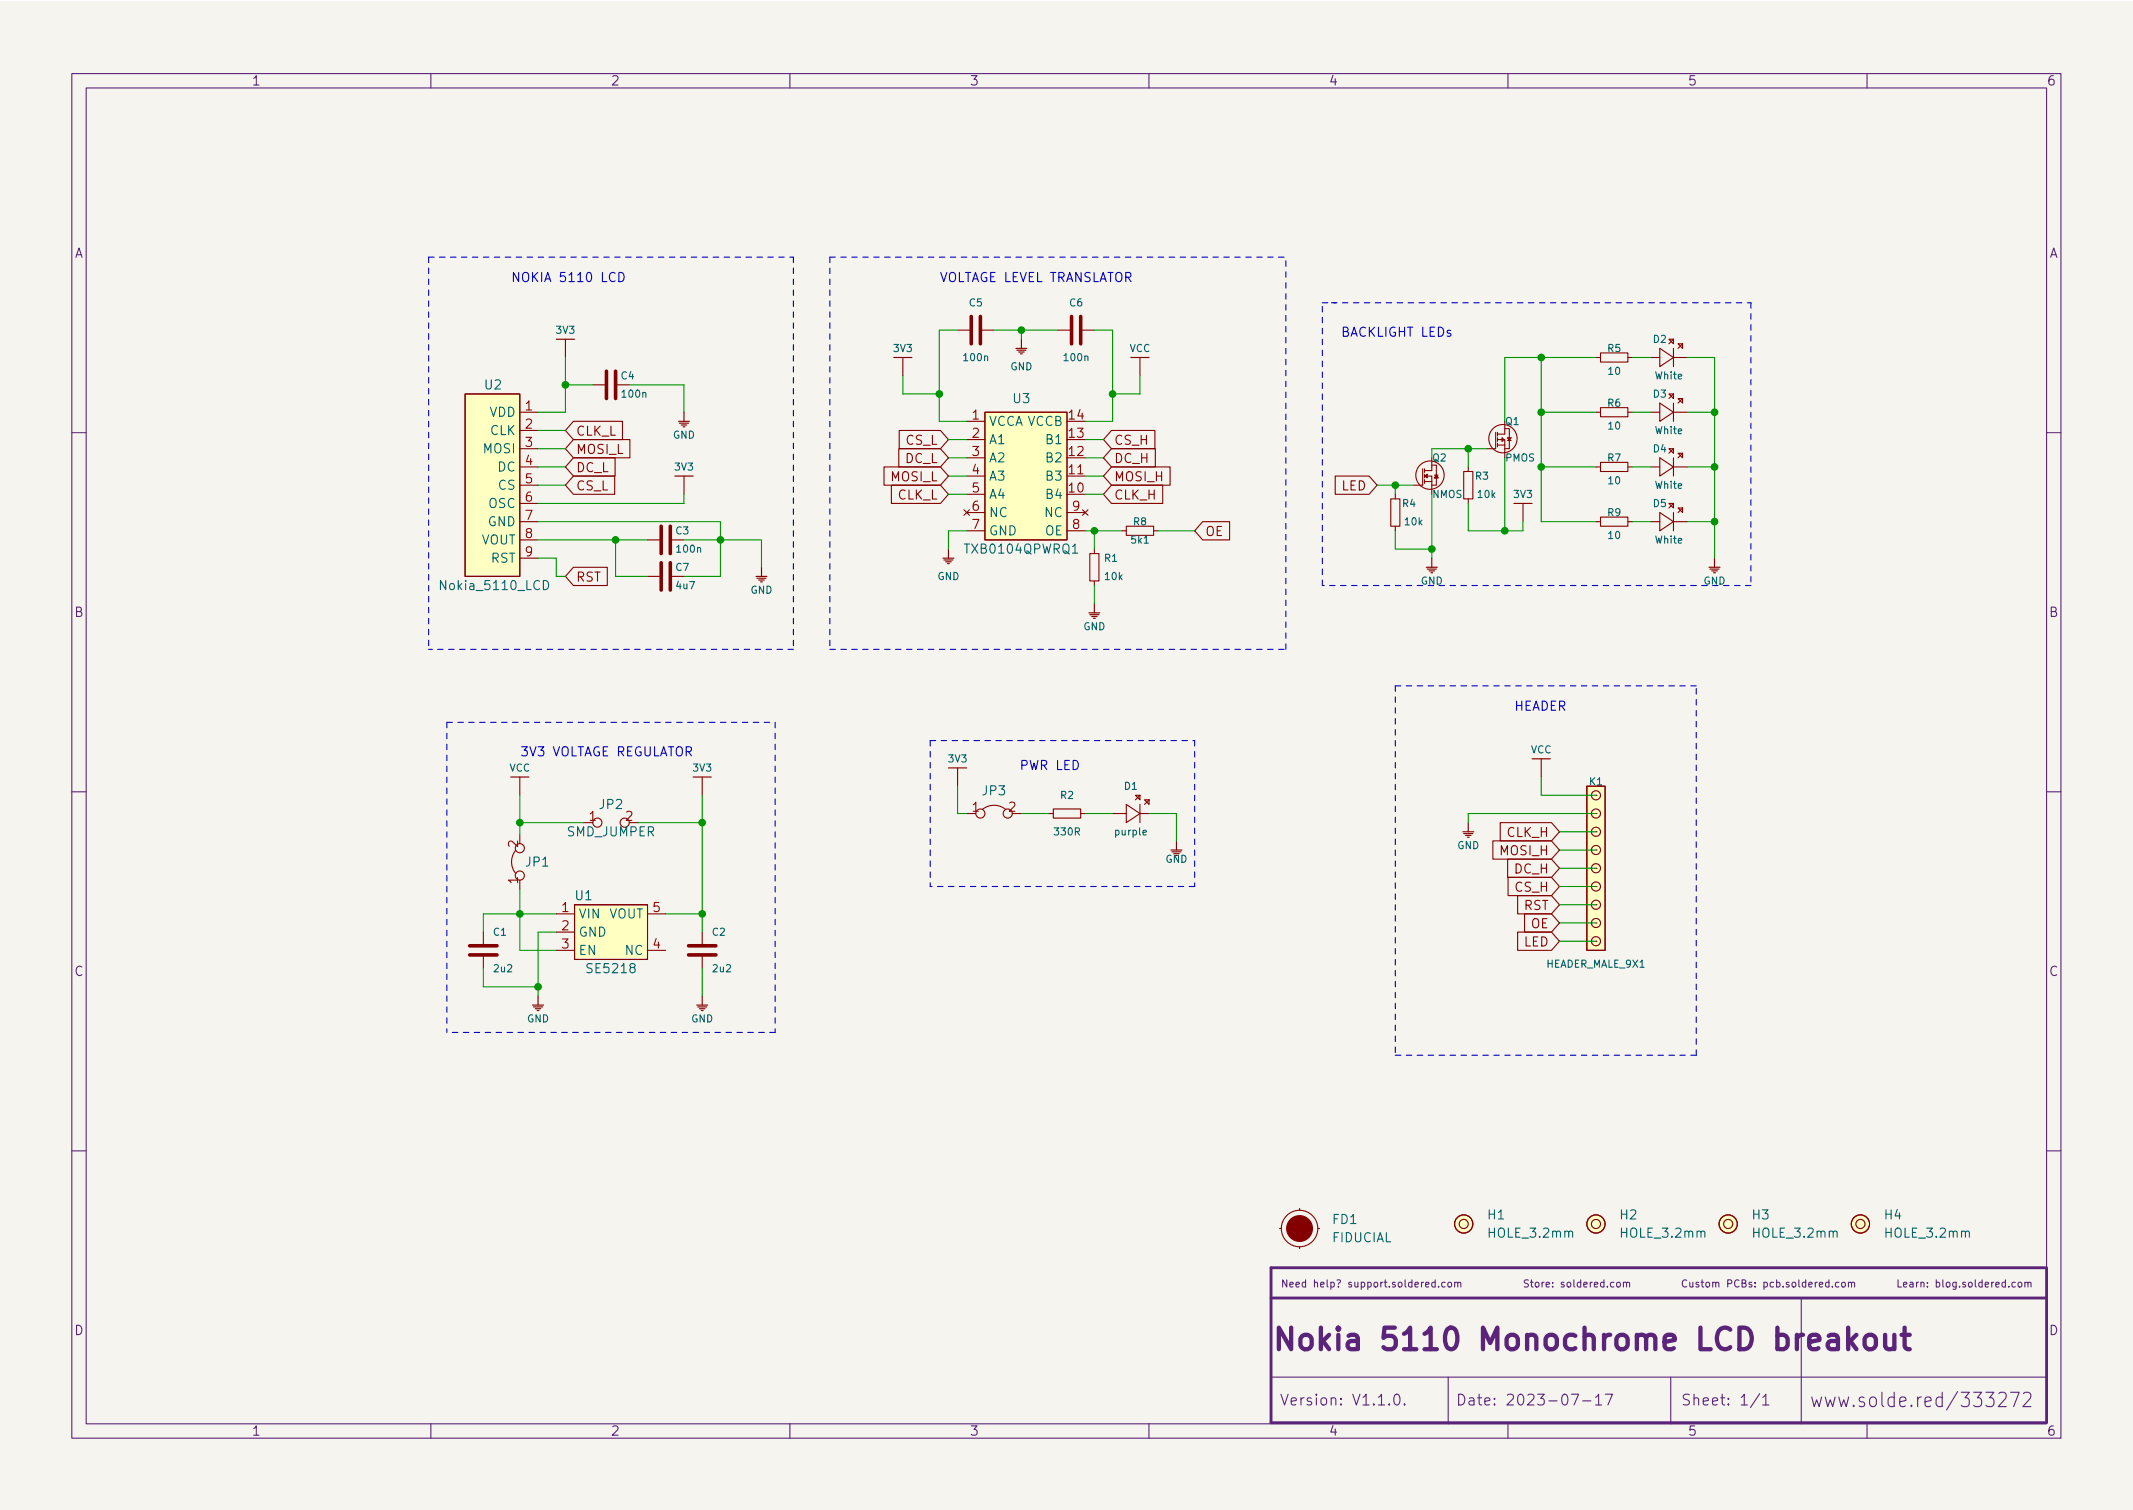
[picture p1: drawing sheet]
<svg xmlns="http://www.w3.org/2000/svg" width="297mm" height="210mm" viewBox="0 0 297 210" stroke-linecap="round" stroke-linejoin="round" font-family="sans-serif">
<path d="M0 .2h297v210.1h-297z" fill="#f5f4ef" stroke="#f5f4ef" stroke-width=".14"/>
<g fill="none" stroke="#5b2379" stroke-width=".15">
<path d="M10 10.2h277v190.1h-277zM12 12.2h273v186.1h-273zM60 10.2v2M110 10.2v2M160 10.2v2M210 10.2v2M260 10.2v2M10 60.2h2M285 60.2h2M10 110.2h2M285 110.2h2M10 160.2h2"/>
<path d="M199.9 178.6l-.3-.1-.2 .2 .1 .5h.4M199.9 178.2v1M200.3 179.1v.1M201.2 178.6l-.2-.1-.2 .2 .1 .5h.3M201.7 178.6l.3-.1 .1 .2v.3l-.1 .2h-.3l-.1-.2zM202.6 178.6l.1-.1 .3 .1v.6M202.6 178.5v.7M203 178.7l.1-.2 .3 .1v.6M225.2 178.6l.1-.1 .3 .1v.4v.2h-.3l-.1-.1zM226.1 178.6l.1-.1 .3 .1v.6M226.1 178.5v.7M226.5 178.7l.1-.2 .3 .1v.6"/>
<path d="M234.9 178.3a.47 .47 0 0 0-.7 .3 .47 .47 0 0 0 .5 .6l.2-.1M235.3 178.5l.1 .7h.2l.1-.1M235.7 178.5v.7M236.6 178.6l-.3-.1-.1 .2v.1l.4 .1v.3h-.4M236.9 178.5h.4M237 178.2v.9l.3 .1M237.6 178.6l.3-.1 .2 .2v.3l-.2 .2h-.3v-.2zM238.5 178.6l.1-.1 .3 .1v.6M238.5 178.5v.7M238.9 178.7l.2-.2 .2 .1 .1 .6M240.6 178.7h.5l.1-.2-.1-.2-.5-.1v1M242.2 178.3a.47 .47 0 0 0-.7 .3 .47 .47 0 0 0 .5 .6l.2-.1"/>
<path d="M242.6 178.7l.4-.1 .1-.1v-.2l-.5-.1v1h.4l.1-.1 .1-.2-.3-.2M243.9 178.6l-.2-.1-.1 .2v.1l.3 .1v.3h-.3M244.4 179.1v.1M244.4 178.6v.1M245.6 178.6l.3-.1 .2 .2-.1 .5h-.4M245.6 178.5v1M247 178.6l-.3-.1-.2 .2 .1 .5h.4M247.4 178.6l.3-.1 .2 .2-.1 .5h-.4M247.4 178.2v1M248.3 179.1v.1M249.1 178.6l-.2-.1-.2 .2 .1 .1 .3 .1v.3h-.4M249.6 178.6l.3-.1 .2 .2v.3l-.2 .2h-.3v-.2z"/>
<path d="M250.5 178.2v.9l.1 .1M251.5 178.6l-.3-.1-.2 .2 .1 .5h.4M251.5 178.2v1M251.9 178.9l.5-.1-.1-.2-.3-.1-.1 .2v.5h.4M252.8 178.5v.7M253.1 178.5l-.3 .2M253.4 178.9l.4-.1v-.2l-.3-.1-.1 .2v.5h.4M254.7 178.6l-.3-.1-.2 .2 .1 .5h.4M254.7 178.2v1M255.2 179.1v.1M256.1 178.6l-.3-.1-.2 .2 .1 .5h.4M256.5 178.6l.1-.1 .3 .1 .1 .4-.1 .2h-.3l-.1-.1z"/>
<path d="M257.4 178.6l.2-.1 .2 .1v.6M257.4 178.5v.7M257.8 178.7l.2-.2 .2 .1 .1 .6M280.6 178.6l-.2-.1-.2 .2 .1 .5h.3M281.1 178.6l.1-.1 .3 .1 .1 .4-.1 .2h-.3l-.1-.1zM282 178.6l.1-.1 .3 .1v.6M282 178.5v.7M282.4 178.7l.2-.2 .2 .1v.6M285 160.2h2M60 198.3v2M110 198.3v2M160 198.3v2"/>
<path d="M177 191.8h108M194.3 194.2a.36 .36 0 0 1 .6 .2 .77 .77 0 0 1-.4 1.2 1 1 0 0 1-.2-1.4zM195.6 195.5l.1 .1h-.1h-.1l.1-.1v.1M201.7 191.8v6.5M210 198.3v2M218.8 194.1h1l-.6 1.5M220.4 195.1h1.2M222.2 194.6l.4-.5v1.5M222.2 195.6h.9M223.6 194.1h1l-.7 1.5M232.7 191.8v6.5M245.1 194.1l-1.3 1.9"/>
<path d="M245.5 194.6l.4-.5v1.5M245.5 195.6h.8M250.8 180.7v17.6M260 198.3v2M270.5 194.6l-.5-.1-.4 .4v.6l.2 .3 .2 .1 .5-.1M270.5 193.9v2M272.6 193.8l-1.5 2.5M281.8 194.1l.2-.2h.5a.56 .56 0 0 1 .2 .8l-1 1.2h1.1"/>
</g>
<path d="M257.4 184.9v3M257.7 186.7l.8 1.2M258.5 185.9l-1.1 1.1M259.8 186.2a.82 .82 0 0 1 .8-.3 .82 .82 0 0 1 .6 .5v.9a.81 .81 0 0 1-.8 .6 .81 .81 0 0 1-.7-.6v-.9zM262.5 185.9v1.5l.2 .3a.81 .81 0 0 0 1.1-.1M263.8 185.9v2M264.8 185.9h1.1M265.2 184.9v2.5l.2 .3 .5 .2" fill="none" stroke="#5b2379" stroke-width=".6"/>
<path d="M284.8 176.5h-107.8v21.6h107.9M285 176.5v21.6M177 180.7h108" fill="none" stroke="#5b2379" stroke-width=".4"/>
<g fill="none" stroke="#840000" stroke-width=".16">
<path d="M77.5 47.2h2.5M94.5 58.7h1.5M94.6 58.9h1.3M94.9 59.2h.7M95.1 59.4h.3M95.2 57.4v1.3M124.5 49.8h2.5M141.5 48.5h1.5M141.6 48.8h1.3M141.9 49h.7M142.1 49.3h.3M142.2 47.2v1.3"/>
<path d="M157.5 49.8h2.5M94 66.3h2.5M106 79v1.3M131.3 77.7h1.5M131.4 78h1.3M131.7 78.2h.8M132 78.5h.2M132.1 76.4v1.3M198.6 79h1.6M198.8 79.2h1.2M199 79.5h.8M199.3 79.8h.2"/>
<path d="M199.4 77.7v1.3M210.8 70.1h2.6M238 79h1.5M238.1 79.2h1.3M238.4 79.5h.7M238.6 79.8h.3M238.8 77.7v1.3M105.3 80.3h1.5M105.4 80.5h1.3M105.7 80.8h.7M105.9 81h.3M151.6 85.3h1.6"/>
<path d="M151.8 85.6h1.2M152 85.8h.8M152.3 86.1h.2M152.4 84.1v1.2M71.1 108.2h2.6M96.5 108.2h2.6M132.1 106.9h2.5M163.1 118.4h1.5M163.2 118.6h1.3M163.8 117.1v1.3M203.7 115.8h1.5M203.8 116.1h1.3"/>
<path d="M204.1 116.3h.8M204.3 116.6h.3M204.5 114.5v1.3M213.4 105.7h2.5M74.2 139.9h1.5M74.9 138.7v1.2M97 139.9h1.6M97.8 138.7v1.2M74.3 140.2h1.3M74.5 140.5h.8M74.8 140.7h.3M97.2 140.2h1.2"/>
<path d="M97.4 140.5h.8M97.7 140.7h.2"/>
</g>
<g fill="none" stroke="#840000" stroke-width=".15">
<path d="M64.8 54.9h7.6v25.4h-7.6zM72.4 57.4h2.5M72.4 59.9h2.5M78.7 47.2v2.6M79.9 58.7h6.8v2.5h-6.8l-1.2-1.3zM82.5 53.6h1.9M85.7 53.6h1.9M125.2 59.9h5.8l1.1 1.3-1.1 1.3h-5.8zM125.7 49.8v2.5M133.3 46h1.9M134.6 58.7h2.6M136.5 46h1.9"/>
<path d="M137.2 57.4h11.4v17.8h-11.4zM147.3 46h1.9M150.5 46h1.9M154.8 59.9h6v2.6h-6l-1.1-1.3zM158.7 49.8v2.5M209.5 59.7h.7v2.8h-.7M209.5 58.7v1.7h-1M222.2 49.8h.7M222.2 57.4h.7M222.9 56.8h3.8v1.2h-3.8zM222.9 49.1h3.8v1.3h-3.8zM226.7 49.8h.6"/>
<path d="M226.7 57.4h.6M229.9 49.8h1.2M229.9 57.4h1.2M231.1 48.5l1.9 1.3-1.9 1.2zM231.1 56.1l1.9 1.3-1.9 1.3zM232.4 47.2h.6v.7zM232.4 54.9h.6v.6zM233 49.8h1.9M233 57.4h1.9M233 47.2l-.6 .7M233 48.5v2.5M233 56.1v2.6"/>
<path d="M233 54.9l-.6 .6M233.7 47.9h.6v.6zM233.7 55.5h.6v.6zM234.3 47.9l-.6 .6M234.3 55.5l-.6 .6M72.4 72.6h2.5M72.4 75.2h2.5M72.4 65h2.5M72.4 62.5h2.5M72.4 67.6h2.5M72.4 70.1h2.5M72.4 77.7h2.5"/>
<path d="M79.9 79h4.7v2.5h-4.7l-1.2-1.2zM79.9 66.3h5.7v2.5h-5.7l-1.2-1.2zM79.9 61.2h7.8v2.5h-7.8l-1.2-1.2zM79.9 63.7h5.8v2.6h-5.8l-1.2-1.3zM90.2 75.2h1.9M93.4 75.2h1.8M95.2 66.3v2.5M123.1 65h7.9l1.1 1.3-1.1 1.3h-7.9zM124.1 67.6h6.9l1.1 1.2-1.1 1.3h-6.9zM125.2 62.5h5.8l1.1 1.2-1.1 1.3h-5.8zM134.2 71l.8 .7M134.6 73.9h2.6"/>
<path d="M134.6 66.3h2.6M134.6 61.2h2.6M134.6 63.7h2.6M134.6 68.8h2.6M134.6 71.4h2.6M135 71l-.8 .7M148.6 73.9h2.5M148.6 66.3h2.5M148.6 71.4h2.5M150.7 71l.8 .7M151.5 71l-.8 .7M151.8 77.1h1.2v3.8h-1.2z"/>
<path d="M152.4 76.4v.7M154.8 62.5h6.1v2.5h-6.1l-1.1-1.3zM154.8 67.6h7.1v2.5h-7.1l-1.1-1.3zM154.8 65h8.1v2.6h-8.1l-1.1-1.3zM156.2 73.9h.6M156.8 73.3h3.9v1.2h-3.9zM160.7 73.9h.6M167.5 72.6h3.7v2.6h-3.7l-1.1-1.3zM185.9 66.3h4.8l1.1 1.3-1.1 1.2h-4.8zM193.7 69.5h1.2v3.8h-1.2zM194.3 68.8v.7M194.3 73.3v.6"/>
<path d="M198.1 65.3v2.3h-1.3M198.4 66.3h1v.8M198.4 65.3v.5M198.4 66v.5M198.4 66.8v.5M198.4 67.1h1M198.5 66.3l.3-.3v.5zM199.4 64.8h.6v2.8h-.6M199.4 63.7v1.8h-1M199.4 67.1v1.7M199.8 66.2h.5M203.8 65.7h1.3v3.8h-1.3z"/>
<path d="M204.5 65v.6M204.5 69.5v.6M208.3 60.2v2.3h-1.3M208.5 61.2h1v.8M208.5 60.2v.5M208.5 61v.5M208.5 61.7v.5M208.5 62h1M209.2 61l.2 .2-.2 .3zM209.5 62v1.7M209.9 61h.5l-.2 .3zM209.9 61.3h.5"/>
<path d="M212.1 70.1v2.5M222.2 72.6h.7M222.2 65h.7M222.9 72h3.8v1.3h-3.8zM222.9 64.4h3.8v1.3h-3.8zM226.7 72.6h.6M226.7 65h.6M229.9 72.6h1.2M229.9 65h1.2M231.1 63.7l1.9 1.3-1.9 1.3zM231.1 71.4l1.9 1.2-1.9 1.3zM232.4 62.5h.6v.6z"/>
<path d="M232.4 70.1h.6v.6zM233 72.6h1.9M233 65h1.9M233 63.7v2.6M233 71.4v2.5M233 62.5l-.6 .6M233 70.1l-.6 .6M233.7 63.1h.6v.6zM233.7 70.7h.6v.7zM234.3 63.1l-.6 .6M234.3 70.7l-.6 .7M90.2 80.3h1.9"/>
<path d="M93.4 80.3h1.8M152.4 80.9v.6M71.8 118.4a2.55 2.55 0 0 0 0 3.2M72.4 108.2v2.5M72.4 116.2v1.3M97.8 108.2v2.5M133.3 106.9v2.6M134.6 113.3h1.3M140 112.7a2.55 2.55 0 0 0-3.2 0M141 113.3h1.2M146 113.3h.7M146.7 112.6h3.8v1.3h-3.8z"/>
<path d="M150.5 113.3h.6M154.9 113.3h2M156.8 112l1.9 1.3-1.9 1.2zM158.1 110.7h.6v.7zM158.7 112v2.5M158.7 113.3h1.3M158.7 110.7l-.6 .7M159.4 111.4h.6v.6zM160 111.4l-.6 .6M207.9 117.1h8.2l1.1 1.3-1.1 1.2h-8.2zM208.9 114.5h7.2l1.1 1.3-1.1 1.3h-7.2zM210 119.6h6.1l1.1 1.3-1.1 1.3h-6.1z"/>
<path d="M214.6 105.7v2.5M221 109.5h2.5v22.8h-2.5zM222.2 118.4h.1M222.2 115.8h.1M222.2 113.3h.1M222.2 110.7h.1M67.3 129.8v1.9M67.3 133v1.9M72.4 122.5v1.3M77.5 127.2h2.5M77.5 129.8h2.5M77.5 132.3h2.5"/>
<path d="M80 126h10.2v7.6h-10.2zM90.2 127.2h2.5M90.2 132.3h2.5M97.8 129.8v1.9M97.8 133v1.9M210 122.2h6.1l1.1 1.2-1.1 1.3h-6.1zM211.3 129.8h4.8l1.1 1.3-1.1 1.2h-4.8zM211.3 124.7h4.8l1.1 1.3-1.1 1.2h-4.8zM212.3 127.2h3.8l1.1 1.3-1.1 1.3h-3.8zM222.2 131.1h.1M222.2 128.5h.1M222.2 126h.1"/>
<path d="M222.2 123.4h.1M222.2 120.9h.1M178.2 171.1h.2M181 168.3v.2M181 173.6v.3M183.5 171.1h.3"/>
<circle cx="199.1" cy="66.2" r="1.97"/>
<circle cx="209.3" cy="61.1" r="1.97"/>
<circle cx="72.4" cy="118.1" r=".63"/>
<circle cx="83.2" cy="114.5" r=".63"/>
<circle cx="87" cy="114.5" r=".63"/>
<circle cx="136.5" cy="113.3" r=".63"/>
<circle cx="140.3" cy="113.3" r=".63"/>
<circle cx="222.2" cy="118.4" r=".63"/>
<circle cx="222.2" cy="115.8" r=".63"/>
<circle cx="222.2" cy="113.3" r=".63"/>
<circle cx="222.2" cy="110.7" r=".63"/>
<circle cx="72.4" cy="121.9" r=".63"/>
<circle cx="222.2" cy="123.4" r=".63"/>
<circle cx="222.2" cy="120.9" r=".63"/>
<circle cx="222.2" cy="126" r=".63"/>
<circle cx="222.2" cy="131.1" r=".63"/>
<circle cx="222.2" cy="128.5" r=".63"/>
<circle cx="181" cy="171.1" r="2.54"/>
<circle cx="203.8" cy="170.4" r=".63"/>
<circle cx="203.8" cy="170.4" r="1.27"/>
<circle cx="222.2" cy="170.4" r=".63"/>
<circle cx="222.2" cy="170.4" r="1.27"/>
<circle cx="240.7" cy="170.4" r=".63"/>
<circle cx="240.7" cy="170.4" r="1.27"/>
<circle cx="259.1" cy="170.4" r=".63"/>
<circle cx="259.1" cy="170.4" r="1.27"/>
</g>
<g fill="none" stroke="#840000" stroke-width=".5">
<path d="M84.5 51.7v3.8M85.7 51.7v3.8M135.3 44.1v3.8M136.5 44.1v3.8M149.2 44.1v3.8M150.5 44.1v3.8M92.1 73.3v3.8M92.1 78.4v3.8M93.3 73.3v3.8M93.3 78.4v3.8M65.4 133h3.8M65.4 131.7h3.8"/>
<path d="M95.9 133h3.8M95.9 131.7h3.8"/>
</g>
<g fill="#ffffc2" stroke="#ffffc2" stroke-width=".14">
<path d="M80 126h10.2v7.6h-10.2z"/>
<path d="M221 109.5h2.5v22.8h-2.5z"/>
<path d="M137.2 57.4h11.4v17.8h-11.4z"/>
<path d="M64.8 54.9h7.6v25.4h-7.6z"/>
<circle cx="240.7" cy="170.4" r="1.27"/>
<circle cx="259.1" cy="170.4" r="1.27"/>
<circle cx="222.2" cy="170.4" r="1.27"/>
<circle cx="203.8" cy="170.4" r="1.27"/>
</g>
<circle cx="181" cy="171.1" r="1.8" fill="#840000" stroke="#840000" stroke-width=".15"/>
<path d="M200 66.2l.3 .3h-.5z" fill="none" stroke="#840000" stroke-width=".2"/>
<path d="M75.7 80.8a.64 .64 0 0 1 .7 .7 .64 .64 0 0 1-.7 .6z" fill="none" stroke="#006464" stroke-width=".15"/>
<path d="M85.7 38.1a.51 .51 0 0 0-.7 0 .51 .51 0 0 0-.1 .6 .48 .48 0 0 0 .2 .4 .48 .48 0 0 0 .6 0M86.2 37.9a.64 .64 0 0 1 .7 .7 .64 .64 0 0 1-.7 .6z" fill="none" stroke="#0000c2" stroke-width=".15"/>
<g fill="none" stroke="#0000c2" stroke-width=".15" stroke-dasharray=".8 .8">
<path d="M59.7 35.8v54.6M59.7 35.8h50.8M110.5 35.8v54.6M115.6 35.8h63.5M115.6 35.8v54.6M184.1 42.2h2M185.4 42.2h58.4M243.8 42.2v39.3M110.5 90.4h-50.8M115.6 90.4h63.5M179.1 90.4v-54.6M184.1 81.5v-39.3"/>
<path d="M194.3 95.5v51.4M194.3 95.5h41.9M243.8 81.5h-59.7M62.2 100.6v43.2M62.2 100.6h45.7M107.9 100.6v43.2M129.5 103.1v20.3M129.5 103.1h36.9M166.4 103.1v20.3M166.4 123.4h-36.9M107.9 143.8h-45.7M194.3 146.9h41.9"/>
<path d="M236.2 146.9v-51.4"/>
</g>
<g fill="none" stroke="#009600" stroke-width=".15">
<path d="M74.9 59.9h3.8M78.7 53.6h3.8M78.7 49.8v7.6h-3.8M87.6 53.6h7.6v3.8M125.7 52.3v2.6h5.1M133.3 46h-2.5v12.7h3.8M138.4 46h8.9M142.2 46v1.2M152.4 46h2.5v12.7h-3.8M158.7 52.3v2.6h-3.8M214.6 49.8v22.8h7.6M214.6 57.4h7.6"/>
<path d="M222.2 49.8h-12.7v8.9M227.3 57.4h2.6M227.3 49.8h2.6M234.9 49.8h3.9v27.9M234.9 57.4h3.9M74.9 62.5h3.8M74.9 75.2h15.3M74.9 72.6h25.4v7.7h-5.1M74.9 67.6h3.8M74.9 65h3.8M74.9 77.7h2.6v2.6h1.2M85.7 75.2v5.1h4.5"/>
<path d="M95.2 75.2h10.8v3.8M95.2 68.8v1.3h-20.3M132.1 66.3h2.5M132.1 61.2h2.5M132.1 63.7h2.5M132.1 68.8h2.5M134.6 73.9h-2.5v2.5M151.1 66.3h2.6M151.1 73.9h5.1M151.1 61.2h2.6M151.1 63.7h2.6M151.1 68.8h2.6"/>
<path d="M152.4 73.9v2.5M161.3 73.9h5.1M191.8 67.6h5M194.3 67.6v1.2M194.3 73.9v2.5h5.1M199.4 68.8v8.9M204.5 70.1v3.8h7.6v-1.3M204.5 62.5v2.5M207 62.5h-7.6v1.2M209.5 63.7v10.2M214.6 65h7.6M227.3 72.6h2.6"/>
<path d="M227.3 65h2.6M234.9 72.6h3.9M234.9 65h3.9M152.4 81.5v2.6M72.4 110.7v5.5M72.4 114.5h8.9M88.9 114.5h8.9M97.8 110.7v19.1M133.3 109.5v3.8h1.3M142.2 113.3h3.8M151.1 113.3h3.8M160 113.3h3.8v3.8"/>
<path d="M214.6 108.2v2.5h7.6M217.2 115.8h5M217.2 118.4h5M222.2 113.3h-17.7v1.2M67.3 134.9v2.5h7.6M72.4 123.8v8.5h5.1M77.5 127.2h-10.2v2.6M77.5 129.8h-2.6v8.9M92.7 127.2h5.1M97.8 134.9v3.8M217.2 128.5h5M217.2 126h5"/>
<path d="M217.2 131.1h5M217.2 120.9h5M217.2 123.4h5"/>
</g>
<g fill="#009600" stroke="#009600" stroke-width=".15">
<circle cx="78.7" cy="53.6" r=".46"/>
<circle cx="97.8" cy="114.5" r=".46"/>
<circle cx="85.7" cy="75.2" r=".46"/>
<circle cx="100.3" cy="75.2" r=".46"/>
<circle cx="194.3" cy="67.6" r=".46"/>
<circle cx="152.4" cy="73.9" r=".46"/>
<circle cx="214.6" cy="57.4" r=".46"/>
<circle cx="214.6" cy="49.8" r=".46"/>
<circle cx="199.4" cy="76.4" r=".46"/>
<circle cx="204.5" cy="62.5" r=".46"/>
<circle cx="72.4" cy="114.5" r=".46"/>
<circle cx="72.4" cy="127.2" r=".46"/>
<circle cx="74.9" cy="137.4" r=".46"/>
<circle cx="97.8" cy="127.2" r=".46"/>
<circle cx="238.8" cy="65" r=".46"/>
<circle cx="209.5" cy="73.9" r=".46"/>
<circle cx="214.6" cy="65" r=".46"/>
<circle cx="238.8" cy="57.4" r=".46"/>
<circle cx="238.8" cy="72.6" r=".46"/>
<circle cx="154.9" cy="54.9" r=".46"/>
<circle cx="130.8" cy="54.9" r=".46"/>
<circle cx="142.2" cy="46" r=".46"/>
</g>
<text font-size="4.2" fill="#5b2379" x="177" y="188">Nokia 5110 Monochrome LCD breakout</text>
<g font-size="2.8" fill="#5b2379">
<text x="252" y="196">www.solde.red/</text>
<text x="272.8" y="196">333272</text>
</g>
<g font-size="2.1" fill="#5b2379">
<text x="178.2" y="195.7">Version: V1.1.0.</text>
<text x="202.7" y="195.7">Date: 2023-07-17</text>
<text x="234" y="195.7">Sheet: 1/1</text>
</g>
<g font-size="1.8" fill="#5b2379">
<text x="35" y="11.9">1</text>
<text x="85" y="11.9">2</text>
<text x="135" y="11.9">3</text>
<text x="185" y="11.9">4</text>
<text x="235" y="11.9">5</text>
<text x="285" y="11.9">6</text>
<text x="10.3" y="35.9">A</text>
<text x="285.3" y="35.9">A</text>
<text x="10.3" y="85.9">B</text>
<text x="285.3" y="85.9">B</text>
<text x="10.3" y="135.9">C</text>
<text x="285.3" y="135.9">C</text>
<text x="10.3" y="185.9">D</text>
<text x="285.3" y="185.9">D</text>
<text x="35" y="199.9">1</text>
<text x="85" y="199.9">2</text>
<text x="135" y="199.9">3</text>
<text x="185" y="199.9">4</text>
<text x="235" y="199.9">5</text>
<text x="285" y="199.9">6</text>
</g>
<g font-size="1.8" fill="#0000c2">
<text x="71.1" y="39.3">NOKIA 5110 LCD</text>
<text x="130.8" y="39.3">VOLTAGE LEVEL TRANSLATOR</text>
<text x="186.7" y="46.9">BACKLIGHT LEDs</text>
<text x="210.8" y="99">HEADER</text>
<text x="72.4" y="105.3">3V3 VOLTAGE REGULATOR</text>
<text x="142.3" y="107.2">PWR LED</text>
</g>
<g font-size="1.8" fill="#006464">
<text x="67.5" y="54.2">U2</text>
<text x="68.1" y="58">VDD</text>
<text x="137.7" y="59.3">VCCA VCCB</text>
<text x="141.1" y="56.1">U3</text>
<text x="67.4" y="63.1">MOSI</text>
<text x="68.2" y="60.6">CLK</text>
<text x="69.3" y="65.7">DC</text>
<text x="137.7" y="61.8">A1</text>
<text x="137.7" y="64.4">A2</text>
<text x="145.8" y="64.4">B2</text>
<text x="145.8" y="61.8">B1</text>
<text x="68" y="70.7">OSC</text>
<text x="69.4" y="68.2">CS</text>
<text x="137.7" y="66.9">A3</text>
<text x="137.7" y="69.5">A4</text>
<text x="145.8" y="69.5">B4</text>
<text x="145.8" y="66.9">B3</text>
<text x="67" y="75.8">VOUT</text>
<text x="68" y="73.3">GND</text>
<text x="134.6" y="77.1">TXB0104QPWRQ1</text>
<text x="137.7" y="72">NC</text>
<text x="137.7" y="74.5">GND</text>
<text x="145.5" y="74.5">OE</text>
<text x="145.5" y="72">NC</text>
<text x="61.7" y="82.2">Nokia_5110_LCD</text>
<text x="68.3" y="78.4">RST</text>
<text x="83.5" y="112.6">JP2</text>
<text x="136.8" y="110.7">JP3</text>
<text x="78.9" y="116.5">SMD_JUMPER</text>
<text x="73.3" y="120.7">JP1</text>
<text x="80.1" y="125.3">U1</text>
<text x="80.5" y="127.9">VIN</text>
<text x="80.5" y="130.4">GND</text>
<text x="84.7" y="127.9">VOUT</text>
<text x="80.5" y="133">EN</text>
<text x="81.9" y="135.5">SE5218</text>
<text x="87.1" y="133">NC</text>
<text x="185.5" y="173">FIDUCIAL</text>
<text x="185.6" y="170.4">FD1</text>
<text x="207.2" y="169.8">H1</text>
<text x="207.4" y="172.3">HOLE_3.2mm</text>
<text x="225.6" y="169.8">H2</text>
<text x="225.9" y="172.3">HOLE_3.2mm</text>
<text x="244.1" y="169.8">H3</text>
<text x="244.3" y="172.3">HOLE_3.2mm</text>
<text x="262.5" y="169.8">H4</text>
<text x="262.7" y="172.3">HOLE_3.2mm</text>
</g>
<g font-size="1.8" fill="#a90000">
<text x="73.2" y="57.1">1</text>
<text x="73.2" y="59.7">2</text>
<text x="135.4" y="58.4">1</text>
<text x="148.9" y="58.4">14</text>
<text x="73.2" y="62.2">3</text>
<text x="73.2" y="64.8">4</text>
<text x="135.4" y="61">2</text>
<text x="135.4" y="63.5">3</text>
<text x="148.9" y="63.5">12</text>
<text x="148.9" y="61">13</text>
<text x="73.2" y="67.3">5</text>
<text x="73.2" y="69.8">6</text>
<text x="135.4" y="66">4</text>
<text x="135.4" y="68.6">5</text>
<text x="135.4" y="71.1">6</text>
<text x="148.9" y="68.6">10</text>
<text x="148.9" y="66">11</text>
<text x="149.4" y="71.1">9</text>
<text x="73.2" y="72.4">7</text>
<text x="73.2" y="74.9">8</text>
<text x="73.2" y="77.5">9</text>
<text x="135.4" y="73.7">7</text>
<text x="149.4" y="73.7">8</text>
<text x="135.4" y="113">1</text>
<text x="140.5" y="113">2</text>
<text x="72.1" y="118" transform="rotate(-90 72.1 118)">2</text>
<text x="82.1" y="114.3">1</text>
<text x="87.1" y="114.3">2</text>
<text x="72.1" y="123" transform="rotate(-90 72.1 123)">1</text>
<text x="78.2" y="127">1</text>
<text x="78.2" y="129.5">2</text>
<text x="90.9" y="127">5</text>
<text x="78.2" y="132.1">3</text>
<text x="90.9" y="132.1">4</text>
</g>
<g font-size="1.8" fill="#840000">
<text x="80.2" y="63.2">MOSI_L</text>
<text x="80.2" y="60.7">CLK_L</text>
<text x="80.2" y="65.7">DC_L</text>
<text x="126" y="64.5">DC_L</text>
<text x="126.1" y="61.9">CS_L</text>
<text x="155.1" y="64.5">DC_H</text>
<text x="155.1" y="61.9">CS_H</text>
<text x="80.2" y="68.3">CS_L</text>
<text x="124.1" y="67">MOSI_L</text>
<text x="125" y="69.6">CLK_L</text>
<text x="155.1" y="69.6">CLK_H</text>
<text x="155.1" y="67">MOSI_H</text>
<text x="186.8" y="68.3">LED</text>
<text x="167.8" y="74.6">OE</text>
<text x="80.2" y="81">RST</text>
<text x="209" y="119.1">MOSI_H</text>
<text x="209.8" y="116.5">CLK_H</text>
<text x="210.9" y="121.6">DC_H</text>
<text x="211" y="124.2">CS_H</text>
<text x="212.2" y="131.8">LED</text>
<text x="212.2" y="126.7">RST</text>
<text x="213.2" y="129.2">OE</text>
</g>
<g font-size="1.4" fill="#006464">
<text x="77.5" y="46.5">3V3</text>
<text x="135" y="42.7">C5</text>
<text x="149" y="42.7">C6</text>
<text x="230.2" y="47.7">D2</text>
<text x="86.5" y="52.8">C4</text>
<text x="124.5" y="49">3V3</text>
<text x="134.3" y="50.3">100n</text>
<text x="140.7" y="51.5">GND</text>
<text x="148.3" y="50.3">100n</text>
<text x="157.3" y="49">VCC</text>
<text x="223.9" y="49">R5</text>
<text x="224" y="52.2">10</text>
<text x="230.5" y="52.8">White</text>
<text x="86.7" y="55.4">100n</text>
<text x="209.7" y="59.2">Q1</text>
<text x="223.9" y="56.6">R6</text>
<text x="224" y="59.8">10</text>
<text x="230.2" y="55.4">D3</text>
<text x="93.7" y="61.1">GND</text>
<text x="94" y="65.5">3V3</text>
<text x="199.5" y="64.2">Q2</text>
<text x="209.6" y="64.2">PMOS</text>
<text x="223.9" y="64.2">R7</text>
<text x="230.2" y="63">D4</text>
<text x="230.5" y="60.4">White</text>
<text x="195.3" y="70.6">R4</text>
<text x="199.5" y="69.3">NMOS</text>
<text x="205.5" y="66.8">R3</text>
<text x="205.8" y="69.3">10k</text>
<text x="210.9" y="69.3">3V3</text>
<text x="223.9" y="71.9">R9</text>
<text x="224" y="67.4">10</text>
<text x="230.2" y="70.6">D5</text>
<text x="230.5" y="68.1">White</text>
<text x="94.1" y="74.4">C3</text>
<text x="94.3" y="76.9">100n</text>
<text x="157.6" y="75.7">5k1</text>
<text x="157.9" y="73.1">R8</text>
<text x="195.7" y="73.1">10k</text>
<text x="224" y="75">10</text>
<text x="230.5" y="75.7">White</text>
<text x="94.1" y="79.5">C7</text>
<text x="94.2" y="82">4u7</text>
<text x="104.5" y="82.7">GND</text>
<text x="130.5" y="80.8">GND</text>
<text x="153.8" y="78.2">R1</text>
<text x="153.9" y="80.8">10k</text>
<text x="197.8" y="81.4">GND</text>
<text x="237.2" y="81.4">GND</text>
<text x="150.9" y="87.7">GND</text>
<text x="70.9" y="107.4">VCC</text>
<text x="96.6" y="107.4">3V3</text>
<text x="132.1" y="106.2">3V3</text>
<text x="213.2" y="104.9">VCC</text>
<text x="147.7" y="111.2">R2</text>
<text x="156.6" y="110">D1</text>
<text x="221.4" y="109.3">K1</text>
<text x="146.9" y="116.3">330R</text>
<text x="155.4" y="116.3">purple</text>
<text x="202.9" y="118.2">GND</text>
<text x="162.3" y="120.1">GND</text>
<text x="68.7" y="130.3">C1</text>
<text x="99.2" y="130.3">C2</text>
<text x="68.8" y="135.4">2u2</text>
<text x="99.3" y="135.4">2u2</text>
<text x="215.3" y="134.7">HEADER_MALE_9X1</text>
<text x="73.4" y="142.4">GND</text>
<text x="96.2" y="142.4">GND</text>
</g>
<g font-size="1.4" fill="#5b2379">
<text x="178.3" y="179.3">Need help? support.soldered.com</text>
<text x="212" y="179.3">Store: soldered.com</text>
<text x="264" y="179.3">Learn: blog.soldered.com</text>
</g>
</svg>
